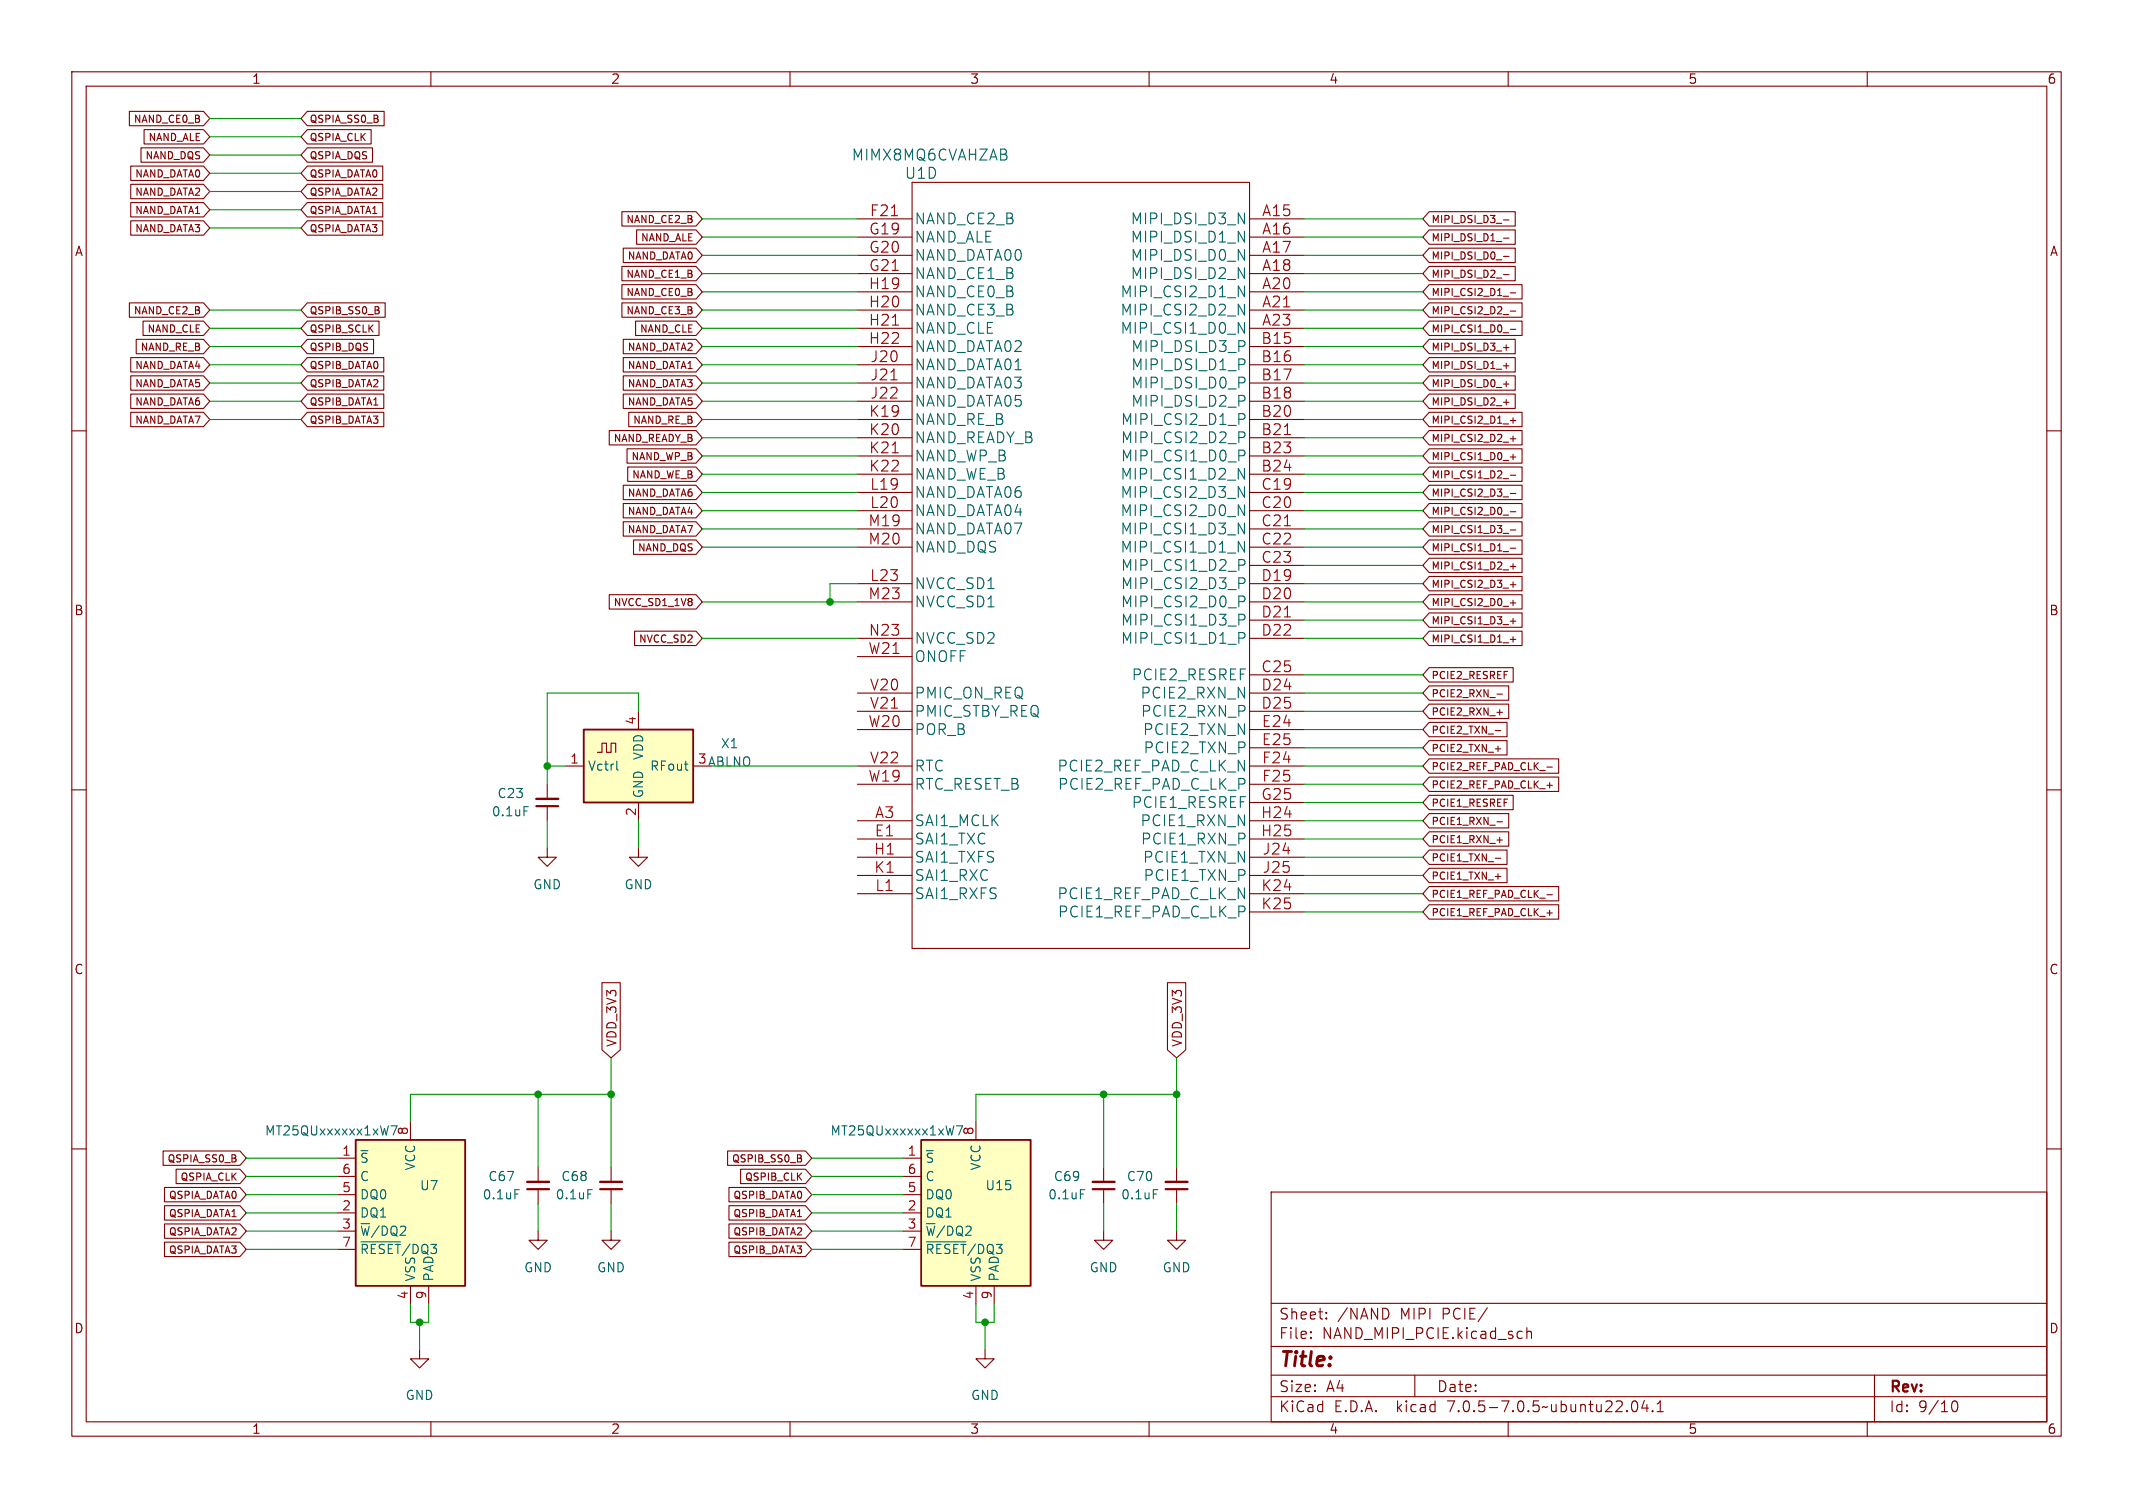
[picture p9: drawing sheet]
<svg xmlns="http://www.w3.org/2000/svg" width="297mm" height="210mm" viewBox="0 0 297 210" stroke-linecap="round" stroke-linejoin="round" font-family="sans-serif">
<g fill="none" stroke="#840000" stroke-width=".15">
<path d="M10 10h277v190h-277zM12 12h273v186h-273zM18 15.5h10.3l.9 1-.9 1h-10.3zM20.1 18h8.2l.9 1.1-.9 1h-8.2zM42.8 18h8.9v2.1h-8.9l-.9-1zM42.8 15.5h10.7v2h-10.7l-.9-1zM60 10v2M110 10v2M160 10v2M210 10v2M260 10v2M18.2 23.1h10.1l.9 1-.9 1h-10.1z"/>
<path d="M18.2 30.7h10.1l.9 1.1-.9 1h-10.1zM18.2 25.7h10.1l.9 1-.9 1h-10.1zM18.2 28.2h10.1l.9 1-.9 1h-10.1zM19.6 20.6h8.7l.9 1-.9 1h-8.7zM42.8 23.1h10.5v2h-10.5l-.9-1zM42.8 28.2h10.5v2h-10.5l-.9-1zM42.8 30.7h10.5v2.1h-10.5l-.9-1zM42.8 20.6h9.1v2h-9.1l-.9-1zM42.8 25.7h10.5v2h-10.5l-.9-1zM86.6 29.5h10.3l.9 1-.9 1h-10.3zM86.6 37.1h10.3l.9 1-.9 1h-10.3zM86.6 39.6h10.3l.9 1-.9 1h-10.3z"/>
<path d="M86.8 34.6h10.1l.9 1-.9 1h-10.1zM88.6 32h8.3l.9 1-.9 1h-8.3zM119.4 30.5h7.6M119.4 33h7.6M119.4 35.6h7.6M119.4 38.1h7.6M127 25.4h47v106.7h-47zM174 30.5h7.6M174 33h7.6M174 35.6h7.6M174 38.1h7.6M199 37.1h12v2h-12l-.9-1z"/>
<path d="M199 34.6h12v2h-12l-.9-1zM199 29.5h12v2h-12l-.9-1zM199 39.6h12.9v2h-12.9l-.9-1zM199 32h12v2h-12l-.9-1zM209.3 38.2h.8M209.3 35.7h.8M209.3 30.6h.8M209.3 33.2h.8M10 60h2M18 42.2h10.3l.9 1-.9 1h-10.3zM18.2 57.4h10.1l.9 1-.9 1h-10.1zM18.2 49.8h10.1l.9 1-.9 1h-10.1z"/>
<path d="M18.2 52.3h10.1l.9 1-.9 1h-10.1zM18.2 54.9h10.1l.9 1-.9 1h-10.1zM19 47.3h9.3l.9 1-.9 1h-9.3zM19.9 44.7h8.4l.9 1-.9 1h-8.4zM42.8 42.2h10.8v2h-10.8l-.9-1zM42.8 54.9h10.6v2h-10.6l-.9-1zM42.8 57.4h10.6v2h-10.6l-.9-1zM42.8 52.3h10.6v2h-10.6l-.9-1zM42.8 49.8h10.6v2h-10.6l-.9-1zM42.8 47.3h9.2v2h-9.2l-.9-1zM42.8 44.7h10v2h-10l-.9-1zM84.8 60h12.1l.9 1-.9 1h-12.1z"/>
<path d="M86.6 42.2h10.3l.9 1-.9 1h-10.3zM86.8 47.3h10.1l.9 1-.9 1h-10.1zM86.8 52.3h10.1l.9 1-.9 1h-10.1zM86.8 54.9h10.1l.9 1-.9 1h-10.1zM86.8 49.8h10.1l.9 1-.9 1h-10.1zM87.5 57.4h9.4l.9 1-.9 1h-9.4zM88.5 44.7h8.4l.9 1-.9 1h-8.4zM119.4 40.6h7.6M119.4 43.2h7.6M119.4 45.7h7.6M119.4 48.3h7.6M119.4 50.8h7.6"/>
<path d="M119.4 53.3h7.6M119.4 55.9h7.6M119.4 58.4h7.6M174 40.6h7.6M174 43.2h7.6M174 45.7h7.6M174 48.3h7.6M174 50.8h7.6M174 53.3h7.6M174 55.9h7.6M174 58.4h7.6M199 44.7h12.9v2h-12.9l-.9-1z"/>
<path d="M199 54.9h12v2h-12l-.9-1zM199 49.8h12v2h-12l-.9-1zM199 47.3h12v2h-12l-.9-1zM199 52.3h12v2h-12l-.9-1zM199 57.4h12.9v2h-12.9l-.9-1zM199 60h12.9v2h-12.9l-.9-1zM199 42.2h12.9v2h-12.9l-.9-1zM209.3 56h.8M209.3 50.9h.8M209.3 48.4h.8M209.3 53.5h.8M210.3 45.9h.8"/>
<path d="M210.3 58.6h.8M210.3 40.8h.8M210.3 43.3h.8M210.7 58.2v.7M285 60h2M86.8 70.1h10.1l.9 1-.9 1h-10.1zM86.8 67.6h10.1l.9 1-.9 1h-10.1zM86.8 72.7h10.1l.9 1-.9 1h-10.1zM87.3 62.5h9.6l.9 1-.9 1h-9.6zM87.4 65h9.5l.9 1-.9 1h-9.5zM88.2 75.2h8.7l.9 1-.9 1h-8.7zM119.4 61h7.6"/>
<path d="M119.4 63.5h7.6M119.4 66h7.6M119.4 68.6h7.6M119.4 71.1h7.6M119.4 73.7h7.6M119.4 76.2h7.6M174 61h7.6M174 63.5h7.6M174 66h7.6M174 68.6h7.6M174 71.1h7.6M174 73.7h7.6"/>
<path d="M174 76.2h7.6M174 78.7h7.6M199 70.1h12.9v2h-12.9l-.9-1zM199 72.7h12.9v2h-12.9l-.9-1zM199 75.2h12.9v2h-12.9l-.9-1zM199 77.7h12.9v2h-12.9l-.9-1zM199 67.6h12.9v2h-12.9l-.9-1zM199 65h12.9v2h-12.9l-.9-1zM199 62.5h12.9v2h-12.9l-.9-1zM210.3 71.3h.8M210.3 73.8h.8M210.3 76.3h.8"/>
<path d="M210.3 78.9h.8M210.3 68.7h.8M210.3 66.2h.8M210.3 63.6h.8M210.3 61.1h.8M210.7 60.7v.8M210.7 63.3v.7M210.7 78.5v.8M84.8 82.8h12.1l.9 1-.9 1h-12.1zM88.4 87.9h8.5l.9 1-.9 1h-8.5zM88.9 99.1v2.5M119.4 81.3h7.6"/>
<path d="M119.4 83.8h7.6M119.4 88.9h7.6M119.4 96.5h7.6M119.4 99.1h7.6M119.4 91.4h7.6M174 94h7.6M174 81.3h7.6M174 83.8h7.6M174 86.4h7.6M174 88.9h7.6M174 96.5h7.6M174 99.1h7.6"/>
<path d="M199 95.5h11.1v2h-11.1l-.9-1zM199 93h11.7v2h-11.7l-.9-1zM199 98.1h11.1v2h-11.1l-.9-1zM199 87.9h12.9v2h-12.9l-.9-1zM199 82.8h12.9v2h-12.9l-.9-1zM199 80.3h12.9v2h-12.9l-.9-1zM199 85.4h12.9v2h-12.9l-.9-1zM208.4 96.7h.8M208.4 99.2h.8M210.3 89h.8M210.3 84h.8M210.3 81.4h.8"/>
<path d="M210.3 86.5h.8M210.7 81v.8M210.7 83.6v.7M210.7 86.1v.8M210.7 88.7v.7M10 110h2M76.2 118.1v1.3h1.3l-1.3 1.3-1.3-1.3h1.3M76.2 109.2v2.1M76.2 112.3v2M78.7 106.7h2.6M83.2 104.8h.6v-1.3h.7v1.3h.6v-1.3h.6v1.3M88.9 118.1v1.3h1.3l-1.3 1.3-1.3-1.3h1.3"/>
<path d="M88.9 111.8v2.5M96.5 106.7h2.6M119.4 114.3h7.6M119.4 116.8h7.6M119.4 101.6h7.6M119.4 106.7h7.6M119.4 109.2h7.6M119.4 119.4h7.6M174 114.3h7.6M174 116.8h7.6M174 101.6h7.6M174 104.1h7.6"/>
<path d="M174 106.7h7.6M174 109.2h7.6M174 111.8h7.6M174 119.4h7.6M199 103.1h10.8v2h-10.8l-.9-1zM199 108.2h18v2h-18l-.9-1zM199 100.6h10.8v2h-10.8l-.9-1zM199 105.7h18v2h-18l-.9-1zM199 118.4h10.8v2h-10.8l-.9-1zM199 115.8h11.1v2h-11.1l-.9-1zM199 110.8h11.7v2h-11.7l-.9-1zM199 113.3h11.1v2h-11.1l-.9-1z"/>
<path d="M208.2 104.3h.8M208.2 101.7h.8M208.2 119.5h.8M208.4 117h.8M208.4 114.4h.8M215.4 109.4h.8M215.4 106.8h.8M285 110h2M83.8 136.9h2.6v9.3l-1.3 1.1-1.3-1.1zM119.4 121.9h7.6M119.4 124.5h7.6M162.6 136.9h2.5v9.3l-1.3 1.1-1.2-1.1z"/>
<path d="M174 121.9h7.6M174 124.5h7.6M174 127h7.6M199 120.9h10.8v2h-10.8l-.9-1zM199 126h18v2h-18l-.9-1zM199 123.5h18v2h-18l-.9-1zM208.2 122.1h.8M215.4 127.1h.8M215.4 124.6h.8M10 160h2M57.1 156.2v2.6M135.9 156.2v2.6"/>
<path d="M285 160h2M22.7 160.3h10.7l.9 1-.9 1h-10.7zM22.9 167.9h10.5l.9 1-.9 1h-10.5zM22.9 165.4h10.5l.9 1-.9 1h-10.5zM22.9 170.4h10.5l.9 1.1-.9 1h-10.5zM22.9 173h10.5l.9 1-.9 1h-10.5zM24.5 162.8h8.9l.9 1-.9 1h-8.9zM47 161.3h2.5M47 168.9h2.5M47 171.5h2.5M47 166.4h2.5M47 163.8h2.5"/>
<path d="M47 174h2.5M57.1 179.1v2.5M59.7 179.1v2.5M74.9 171.5v1.2h1.3l-1.3 1.3-1.2-1.3h1.2M74.9 162.6v2M74.9 165.6v2M85.1 171.5v1.2h1.3l-1.3 1.3-1.3-1.3h1.3M85.1 162.6v2M85.1 165.6v2M101.3 160.3h10.9l.8 1-.8 1h-10.9zM101.5 170.4h10.7l.8 1.1-.8 1h-10.7zM101.5 165.4h10.7l.8 1-.8 1h-10.7z"/>
<path d="M101.5 173h10.7l.8 1-.8 1h-10.7zM101.5 167.9h10.7l.8 1-.8 1h-10.7zM103.1 162.8h9.1l.8 1-.8 1h-9.1zM125.7 161.3h2.6M125.7 168.9h2.6M125.7 171.5h2.6M125.7 166.4h2.6M125.7 163.8h2.6M125.7 174h2.6M135.9 179.1v2.5M138.4 179.1v2.5M153.7 171.5v1.2h1.2l-1.2 1.3-1.3-1.3h1.3"/>
<path d="M153.7 162.6v2M153.7 165.6v2M163.8 171.5v1.2h1.3l-1.3 1.3-1.2-1.3h1.2M163.8 162.6v2M163.8 165.6v2M177 166h108v32h-108zM58.4 188v1.2h1.3l-1.3 1.3-1.3-1.3h1.3M60 198v2M110 198v2M137.2 188v1.2h1.2l-1.2 1.3-1.3-1.3h1.3M160 198v2M177 194.5h108"/>
<path d="M177 191.5h108M177 187.5h108M177 181.5h108M182.5 186.3h.1l-.1 .1M182.5 186.3v.1M182.5 185.5v.1M182.5 185.5h.1l-.1 .1M184.7 183.6v.1M184.7 183.6h-.1l.1 .1M184.7 182.8v.1M184.7 182.8h-.1l.1 .1M193.2 182.4a1.04 1.04 0 0 1 0 1.1"/>
<path d="M197 191.5v3M207.1 182.1l-1.3 2M210 198v2M211.8 185.4l.2 .1M212 186.3l-.2 .1M212.6 184.9v1.5M212.6 185.5a.37 .37 0 0 1 .6 .1v.8M226.5 196.5h.1l-.1 .1M226.5 196.5v.1M227.3 195.2a.36 .36 0 0 1 .4-.1 .36 .36 0 0 1 .3 .3 .77 .77 0 0 1-.5 1.2 .91 .91 0 0 1-.2-1.4zM229 195l-.4 1.1h.9M229.3 195.6v1"/>
<path d="M230.1 196.5h.1l-.1 .1M230.1 196.5h-.1l.1 .1M230.1 196.5v.1M230.7 196.6h.9M230.7 195.5l.5-.4v1.5M260 198v2M261 191.5v6.5M272 195.2a.36 .36 0 0 1 .5 .2 .77 .77 0 0 1-.4 1.2 .99 .99 0 0 1-.1-1.4z"/>
</g>
<path d="M74.7 111.3h3M73.4 164.6h3.1M83.6 164.6h3M152.1 164.6h3.1M162.3 164.6h3.1" fill="none" stroke="#840000" stroke-width=".33"/>
<path d="M74.7 112.3h3M73.4 165.6h3.1M83.6 165.6h3M152.1 165.6h3.1M162.3 165.6h3.1" fill="none" stroke="#840000" stroke-width=".3"/>
<g fill="none" stroke="#006464" stroke-width=".15">
<path d="M172.4 39.8l.9 1.5v-1.5M172.4 42.4l.9 1.5v-1.5M172.4 44.9l.9 1.5v-1.5M173.3 57.7a.41 .41 0 0 1-.1 .6M172.4 65.2l.9 1.5v-1.5M172.4 67.8l.9 1.5v-1.5M172.4 70.3l.9 1.5v-1.5M172.4 72.8l.9 1.5v-1.5M172.4 75.4l.9 1.5v-1.5M173.2 60.2a.41 .41 0 0 1 0 .7M173.2 62.8a.41 .41 0 0 1 0 .6M173.2 78a.41 .41 0 0 1 0 .6"/>
<path d="M173.2 80.5a.41 .41 0 0 1 0 .7M173.2 83.1a.41 .41 0 0 1 0 .6M173.2 85.6a.41 .41 0 0 1 0 .7M173.2 88.2a.41 .41 0 0 1 0 .6M73 112.3h.6M85.9 106v1.1l.2 .2M54.4 156.8h.9l-.6 1.3M133.2 156.8h.8l-.5 1.3M50.3 172.9h5.5M71.7 165.7h.6M81.9 165.7h.6M129 172.9h5.5"/>
<path d="M150.4 165.7h.6M160.6 165.7h.6"/>
</g>
<g fill="#ffffc2" stroke="#ffffc2" stroke-width=".14">
<path d="M49.5 158.8h15.3v20.3h-15.3z"/>
<path d="M128.3 158.8h15.2v20.3h-15.2z"/>
<path d="M81.3 101.6h15.2v10.2h-15.2z"/>
</g>
<path d="M81.3 101.6h15.2v10.2h-15.2zM49.5 158.8h15.3v20.3h-15.3zM128.3 158.8h15.2v20.3h-15.2z" fill="none" stroke="#840000" stroke-width=".25"/>
<path d="M124 52.9h.9M124.3 45.3h.8M124.2 63.1h.9M178.8 60.5h.9" fill="none" stroke="#a90000" stroke-width=".15"/>
<g fill="none" stroke="#009600" stroke-width=".15">
<path d="M29.2 19.1h12.7M29.2 16.5h12.7M29.2 29.2h12.7M29.2 26.7h12.7M29.2 24.1h12.7M29.2 31.8h12.7M29.2 21.6h12.7M97.8 33h21.6M97.8 35.6h21.6M97.8 38.1h21.6M97.8 30.5h21.6M181.6 33h16.5"/>
<path d="M181.6 35.6h16.5M181.6 38.1h16.5M181.6 30.5h16.5M29.2 55.9h12.7M29.2 58.4h12.7M29.2 53.3h12.7M29.2 50.8h12.7M29.2 45.7h12.7M29.2 43.2h12.7M29.2 48.3h12.7M97.8 55.9h21.6M97.8 58.4h21.6"/>
<path d="M97.8 53.3h21.6M97.8 50.8h21.6M97.8 45.7h21.6M97.8 43.2h21.6M97.8 48.3h21.6M97.8 40.6h21.6M181.6 55.9h16.5M181.6 58.4h16.5M181.6 53.3h16.5M181.6 50.8h16.5M181.6 45.7h16.5M181.6 43.2h16.5"/>
<path d="M181.6 48.3h16.5M181.6 40.6h16.5M97.8 76.2h21.6M97.8 61h21.6M97.8 73.7h21.6M97.8 71.1h21.6M97.8 68.6h21.6M97.8 63.5h21.6M97.8 66h21.6M181.6 78.7h16.5M181.6 76.2h16.5M181.6 61h16.5"/>
<path d="M181.6 73.7h16.5M181.6 71.1h16.5M181.6 68.6h16.5M181.6 63.5h16.5M181.6 66h16.5M88.9 99.1v-2.6h-12.7v12.7M97.8 88.9h21.6M97.8 83.8h21.6M119.4 81.3h-3.8v2.5M181.6 99.1h16.5M181.6 86.4h16.5M181.6 94h16.5"/>
<path d="M181.6 81.3h16.5M181.6 88.9h16.5M181.6 83.8h16.5M181.6 96.5h16.5M76.2 106.7h2.5M76.2 114.3v3.8M88.9 114.3v3.8M99.1 106.7h20.3M181.6 109.2h16.5M181.6 114.3h16.5M181.6 106.7h16.5M181.6 104.1h16.5"/>
<path d="M181.6 101.6h16.5M181.6 116.8h16.5M181.6 111.8h16.5M181.6 119.4h16.5M181.6 124.5h16.5M181.6 127h16.5M181.6 121.9h16.5M74.9 152.4v10.2M85.1 152.4h-28v3.8M85.1 147.3v15.3M153.7 152.4v10.2M163.8 152.4h-27.9v3.8"/>
<path d="M163.8 147.3v15.3M34.3 161.3h12.7M34.3 163.8h12.7M34.3 171.5h12.7M34.3 174h12.7M34.3 168.9h12.7M34.3 166.4h12.7M74.9 167.6v3.9M85.1 167.6v3.9M113 161.3h12.7M113 163.8h12.7M113 171.5h12.7"/>
<path d="M113 174h12.7M113 168.9h12.7M113 166.4h12.7M153.7 167.6v3.9M163.8 167.6v3.9M57.1 181.6v2.6h2.6v-2.6M58.4 184.2v3.8M135.9 181.6v2.6h2.5v-2.6M137.2 184.2v3.8"/>
</g>
<g fill="#009600" stroke="#009600" stroke-width=".15">
<circle cx="76.2" cy="106.7" r=".46"/>
<circle cx="115.6" cy="83.8" r=".46"/>
<circle cx="85.1" cy="152.4" r=".46"/>
<circle cx="137.2" cy="184.2" r=".46"/>
<circle cx="153.7" cy="152.4" r=".46"/>
<circle cx="163.8" cy="152.4" r=".46"/>
<circle cx="74.9" cy="152.4" r=".46"/>
<circle cx="58.4" cy="184.2" r=".46"/>
</g>
<text font-size="2.8" fill="#840000" x="178" y="190.8">Title:</text>
<g font-size="2.1" fill="#006464">
<text x="118.5" y="22.5">MIMX8MQ6CVAHZAB</text>
<text x="125.9" y="25.1">U1D</text>
<text x="127.3" y="31.4">NAND_CE2_B</text>
<text x="127.3" y="34">NAND_ALE</text>
<text x="157.5" y="31.4">MIPI_DSI_D3_N</text>
<text x="157.5" y="34">MIPI_DSI_D1_N</text>
<text x="127.3" y="36.5">NAND_DATA00</text>
<text x="127.3" y="39">NAND_CE1_B</text>
<text x="127.3" y="41.6">NAND_CE0_B</text>
<text x="156" y="41.6">MIPI_CSI2_D1_N</text>
<text x="157.5" y="36.5">MIPI_DSI_D0_N</text>
<text x="157.5" y="39">MIPI_DSI_D2_N</text>
<text x="127.3" y="44.1">NAND_CE3_B</text>
<text x="127.3" y="46.7">NAND_CLE</text>
<text x="156" y="44.1">MIPI_CSI2_D2_N</text>
<text x="156" y="46.7">MIPI_CSI1_D0_N</text>
<text x="127.3" y="49.2">NAND_DATA02</text>
<text x="127.3" y="51.7">NAND_DATA01</text>
<text x="157.5" y="49.2">MIPI_DSI_D3_P</text>
<text x="157.5" y="51.7">MIPI_DSI_D1_P</text>
<text x="127.3" y="54.3">NAND_DATA03</text>
<text x="127.3" y="56.8">NAND_DATA05</text>
<text x="127.3" y="59.4">NAND_RE_B</text>
<text x="156.1" y="59.4">MIPI_CSI2_D1_P</text>
<text x="157.5" y="54.3">MIPI_DSI_D0_P</text>
<text x="157.5" y="56.8">MIPI_DSI_D2_P</text>
<text x="127.3" y="61.9">NAND_READY_B</text>
<text x="127.3" y="64.4">NAND_WP_B</text>
<text x="156.1" y="61.9">MIPI_CSI2_D2_P</text>
<text x="156.1" y="64.4">MIPI_CSI1_D0_P</text>
<text x="127.3" y="67">NAND_WE_B</text>
<text x="127.3" y="69.5">NAND_DATA06</text>
<text x="156" y="67">MIPI_CSI1_D2_N</text>
<text x="156" y="69.5">MIPI_CSI2_D3_N</text>
<text x="127.3" y="72.1">NAND_DATA04</text>
<text x="127.3" y="74.6">NAND_DATA07</text>
<text x="127.3" y="77.1">NAND_DQS</text>
<text x="156" y="72.1">MIPI_CSI2_D0_N</text>
<text x="156" y="74.6">MIPI_CSI1_D3_N</text>
<text x="156" y="77.1">MIPI_CSI1_D1_N</text>
<text x="127.3" y="82.2">NVCC_SD1</text>
<text x="156.1" y="79.7">MIPI_CSI1_D2_P</text>
<text x="156.1" y="82.2">MIPI_CSI2_D3_P</text>
<text x="127.3" y="84.8">NVCC_SD1</text>
<text x="127.3" y="89.8">NVCC_SD2</text>
<text x="156.1" y="84.8">MIPI_CSI2_D0_P</text>
<text x="156.1" y="87.3">MIPI_CSI1_D3_P</text>
<text x="156.1" y="89.8">MIPI_CSI1_D1_P</text>
<text x="127.3" y="92.4">ONOFF</text>
<text x="157.6" y="94.9">PCIE2_RESREF</text>
<text x="127.3" y="97.5">PMIC_ON_REQ</text>
<text x="127.3" y="100">PMIC_STBY_REQ</text>
<text x="158.8" y="97.5">PCIE2_RXN_N</text>
<text x="158.9" y="100">PCIE2_RXN_P</text>
<text x="127.3" y="107.6">RTC</text>
<text x="127.3" y="102.5">POR_B</text>
<text x="147.3" y="107.6">PCIE2_REF_PAD_C_LK_N</text>
<text x="159.2" y="102.5">PCIE2_TXN_N</text>
<text x="159.2" y="105.1">PCIE2_TXN_P</text>
<text x="127.3" y="110.2">RTC_RESET_B</text>
<text x="147.3" y="110.2">PCIE2_REF_PAD_C_LK_P</text>
<text x="157.6" y="112.7">PCIE1_RESREF</text>
<text x="127.3" y="115.2">SAI1_MCLK</text>
<text x="127.3" y="117.8">SAI1_TXC</text>
<text x="158.8" y="115.2">PCIE1_RXN_N</text>
<text x="158.9" y="117.8">PCIE1_RXN_P</text>
<text x="127.3" y="120.3">SAI1_TXFS</text>
<text x="127.3" y="122.9">SAI1_RXC</text>
<text x="127.3" y="125.4">SAI1_RXFS</text>
<text x="147.3" y="125.4">PCIE1_REF_PAD_C_LK_N</text>
<text x="159.2" y="120.3">PCIE1_TXN_N</text>
<text x="159.2" y="122.9">PCIE1_TXN_P</text>
<text x="147.3" y="127.9">PCIE1_REF_PAD_C_LK_P</text>
</g>
<g font-size="2.1" fill="#a90000">
<text x="121" y="32.8">G19</text>
<text x="121" y="35.3">G20</text>
<text x="121.1" y="30.2">F21</text>
<text x="175.7" y="30.2">A15</text>
<text x="175.7" y="32.8">A16</text>
<text x="175.7" y="35.3">A17</text>
<text x="120.9" y="40.4">H19</text>
<text x="121" y="37.8">G21</text>
<text x="175.7" y="37.8">A18</text>
<text x="175.7" y="40.4">A20</text>
<text x="120.9" y="42.9">H20</text>
<text x="120.9" y="45.5">H21</text>
<text x="175.7" y="42.9">A21</text>
<text x="175.7" y="45.5">A23</text>
<text x="120.9" y="48">H22</text>
<text x="121.2" y="50.5">J20</text>
<text x="121.2" y="53.1">J21</text>
<text x="175.6" y="48">B15</text>
<text x="175.6" y="50.5">B16</text>
<text x="175.6" y="53.1">B17</text>
<text x="121" y="58.2">K19</text>
<text x="121.2" y="55.6">J22</text>
<text x="175.6" y="55.6">B18</text>
<text x="175.6" y="58.2">B20</text>
<text x="121" y="60.7">K20</text>
<text x="121" y="63.2">K21</text>
<text x="121" y="65.8">K22</text>
<text x="175.6" y="60.7">B21</text>
<text x="175.6" y="63.2">B23</text>
<text x="175.6" y="65.8">B24</text>
<text x="121.1" y="68.3">L19</text>
<text x="121.1" y="70.9">L20</text>
<text x="175.6" y="68.3">C19</text>
<text x="175.6" y="70.9">C20</text>
<text x="120.9" y="73.4">M19</text>
<text x="120.9" y="75.9">M20</text>
<text x="175.6" y="73.4">C21</text>
<text x="175.6" y="75.9">C22</text>
<text x="120.9" y="83.6">M23</text>
<text x="121.1" y="81">L23</text>
<text x="175.6" y="78.5">C23</text>
<text x="175.6" y="81">D19</text>
<text x="175.6" y="83.6">D20</text>
<text x="120.9" y="88.6">N23</text>
<text x="175.6" y="86.1">D21</text>
<text x="175.6" y="88.6">D22</text>
<text x="120.9" y="91.2">W21</text>
<text x="175.6" y="93.7">C25</text>
<text x="120.9" y="101.3">W20</text>
<text x="121.1" y="96.3">V20</text>
<text x="121.1" y="98.8">V21</text>
<text x="175.6" y="96.3">D24</text>
<text x="175.6" y="98.8">D25</text>
<text x="175.7" y="101.3">E24</text>
<text x="121.1" y="106.4">V22</text>
<text x="175.7" y="103.9">E25</text>
<text x="175.7" y="106.4">F24</text>
<text x="120.9" y="109">W19</text>
<text x="175.6" y="111.5">G25</text>
<text x="175.7" y="109">F25</text>
<text x="121.7" y="119.1">H1</text>
<text x="121.8" y="116.6">E1</text>
<text x="121.8" y="114">A3</text>
<text x="175.5" y="114">H24</text>
<text x="175.5" y="116.6">H25</text>
<text x="175.8" y="119.1">J24</text>
<text x="121.7" y="121.7">K1</text>
<text x="121.8" y="124.2">L1</text>
<text x="175.6" y="124.2">K24</text>
<text x="175.8" y="121.7">J25</text>
<text x="175.6" y="126.7">K25</text>
</g>
<g font-size="2.1" fill="#840000">
<text x="178" y="183.9">Sheet:</text>
<text x="186.2" y="183.9">/NAND</text>
<text x="194.9" y="183.9">MIPI</text>
<text x="200.7" y="183.9">PCIE/</text>
<text x="178" y="186.6">File:</text>
<text x="184" y="186.6">NAND_MIPI_PCIE.kicad_sch</text>
<text x="178" y="196.8">KiCad</text>
<text x="178" y="194">Size:</text>
<text x="184.6" y="194">A4</text>
<text x="185.7" y="196.8">E.D.A.</text>
<text x="194.4" y="196.8">kicad</text>
<text x="200" y="194">Date:</text>
<text x="201.5" y="196.8">7.0.5-7.0.5~ubuntu22.04.1</text>
<text x="263" y="194.2">Rev:</text>
<text x="263" y="196.8">Id:</text>
<text x="267" y="196.8">9/10</text>
</g>
<g font-size="1.8" fill="#840000">
<text x="35" y="11.8">1</text>
<text x="85" y="11.8">2</text>
<text x="135" y="11.8">3</text>
<text x="185" y="11.8">4</text>
<text x="235" y="11.8">5</text>
<text x="285" y="11.8">6</text>
<text x="10.4" y="35.8">A</text>
<text x="285.4" y="35.8">A</text>
<text x="10.3" y="85.8">B</text>
<text x="285.3" y="85.8">B</text>
<text x="10.3" y="135.8">C</text>
<text x="285.3" y="135.8">C</text>
<text x="86" y="145.9" transform="rotate(-90 86 145.9)">VDD_3V3</text>
<text x="164.7" y="145.9" transform="rotate(-90 164.7 145.9)">VDD_3V3</text>
<text x="10.3" y="185.8">D</text>
<text x="285.3" y="185.8">D</text>
<text x="35" y="199.8">1</text>
<text x="85" y="199.8">2</text>
<text x="135" y="199.8">3</text>
<text x="185" y="199.8">4</text>
<text x="235" y="199.8">5</text>
<text x="285" y="199.8">6</text>
</g>
<g font-size="1.8" fill="#a90000">
<text x="88.6" y="101" transform="rotate(-90 88.6 101)">4</text>
<text x="79.3" y="106.4">1</text>
<text x="97.1" y="106.4">3</text>
<text x="88.6" y="113.7" transform="rotate(-90 88.6 113.7)">2</text>
<text x="47.6" y="161">1</text>
<text x="56.9" y="158.1" transform="rotate(-90 56.9 158.1)">8</text>
<text x="126.3" y="161">1</text>
<text x="135.6" y="158.1" transform="rotate(-90 135.6 158.1)">8</text>
<text x="47.6" y="166.1">5</text>
<text x="47.6" y="163.6">6</text>
<text x="126.3" y="166.1">5</text>
<text x="126.3" y="163.6">6</text>
<text x="47.6" y="168.7">2</text>
<text x="47.6" y="171.2">3</text>
<text x="47.6" y="173.7">7</text>
<text x="126.3" y="168.7">2</text>
<text x="126.3" y="171.2">3</text>
<text x="126.3" y="173.7">7</text>
<text x="56.9" y="181" transform="rotate(-90 56.9 181)">4</text>
<text x="59.4" y="181" transform="rotate(-90 59.4 181)">9</text>
<text x="135.6" y="181" transform="rotate(-90 135.6 181)">4</text>
<text x="138.2" y="181" transform="rotate(-90 138.2 181)">9</text>
</g>
<g font-size="1.8" fill="#006464">
<text x="81.8" y="107.5">Vctrl</text>
<text x="89.7" y="105.9" transform="rotate(-90 89.7 105.9)">VDD</text>
<text x="90.5" y="107.5">RFout</text>
<text x="98.5" y="106.9">ABLNO</text>
<text x="100.3" y="104.4">X1</text>
<text x="68.4" y="113.9">0.1uF</text>
<text x="69.2" y="111.3">C23</text>
<text x="89.7" y="111.3" transform="rotate(-90 89.7 111.3)">GND</text>
<text x="74.2" y="124">GND</text>
<text x="86.9" y="124">GND</text>
<text x="36.8" y="158.3">MT25QUxxxxxx1xW7</text>
<text x="115.6" y="158.3">MT25QUxxxxxx1xW7</text>
<text x="50" y="162.1">~{S}</text>
<text x="50" y="167.2">DQ0</text>
<text x="50" y="164.7">C</text>
<text x="58" y="163" transform="rotate(-90 58 163)">VCC</text>
<text x="58.4" y="165.9">U7</text>
<text x="67.2" y="167.2">0.1uF</text>
<text x="67.9" y="164.7">C67</text>
<text x="77.3" y="167.2">0.1uF</text>
<text x="78.1" y="164.7">C68</text>
<text x="128.8" y="162.1">~{S}</text>
<text x="128.8" y="167.2">DQ0</text>
<text x="128.8" y="164.7">C</text>
<text x="136.7" y="163" transform="rotate(-90 136.7 163)">VCC</text>
<text x="137.2" y="165.9">U15</text>
<text x="145.9" y="167.2">0.1uF</text>
<text x="146.7" y="164.7">C69</text>
<text x="156.1" y="167.2">0.1uF</text>
<text x="156.8" y="164.7">C70</text>
<text x="50" y="169.7">DQ1</text>
<text x="50" y="172.3">~{W}/DQ2</text>
<text x="128.8" y="169.7">DQ1</text>
<text x="128.8" y="172.3">~{W}/DQ2</text>
<text x="50" y="174.8">~{RESET}/DQ3</text>
<text x="58" y="178.6" transform="rotate(-90 58 178.6)">VSS</text>
<text x="60.5" y="178.6" transform="rotate(-90 60.5 178.6)">PAD</text>
<text x="72.9" y="177.4">GND</text>
<text x="83.1" y="177.4">GND</text>
<text x="128.8" y="174.8">~{RESET}/DQ3</text>
<text x="136.7" y="178.6" transform="rotate(-90 136.7 178.6)">VSS</text>
<text x="139.3" y="178.6" transform="rotate(-90 139.3 178.6)">PAD</text>
<text x="151.7" y="177.4">GND</text>
<text x="161.8" y="177.4">GND</text>
<text x="56.4" y="195.1">GND</text>
<text x="135.2" y="195.1">GND</text>
</g>
<g font-size="1.4" fill="#840000">
<text x="18.6" y="17.3">NAND_CE0_B</text>
<text x="43" y="17.3">QSPIA_SS0_B</text>
<text x="20.2" y="22.4">NAND_DQS</text>
<text x="20.6" y="19.8">NAND_ALE</text>
<text x="43" y="19.8">QSPIA_CLK</text>
<text x="43" y="22.4">QSPIA_DQS</text>
<text x="18.8" y="24.9">NAND_DATA0</text>
<text x="18.8" y="27.4">NAND_DATA2</text>
<text x="18.8" y="30">NAND_DATA1</text>
<text x="43" y="24.9">QSPIA_DATA0</text>
<text x="43" y="30">QSPIA_DATA1</text>
<text x="43" y="27.4">QSPIA_DATA2</text>
<text x="18.8" y="32.5">NAND_DATA3</text>
<text x="43" y="32.5">QSPIA_DATA3</text>
<text x="87.2" y="31.2">NAND_CE2_B</text>
<text x="89.2" y="33.8">NAND_ALE</text>
<text x="199.2" y="31.2">MIPI_DSI_D3_-</text>
<text x="199.2" y="33.8">MIPI_DSI_D1_-</text>
<text x="87.2" y="38.9">NAND_CE1_B</text>
<text x="87.2" y="41.4">NAND_CE0_B</text>
<text x="87.3" y="36.3">NAND_DATA0</text>
<text x="199.2" y="38.9">MIPI_DSI_D2_-</text>
<text x="199.2" y="36.3">MIPI_DSI_D0_-</text>
<text x="199.2" y="41.4">MIPI_CSI2_D1_-</text>
<text x="18.6" y="43.9">NAND_CE2_B</text>
<text x="20.5" y="46.5">NAND_CLE</text>
<text x="43" y="43.9">QSPIB_SS0_B</text>
<text x="43" y="46.5">QSPIB_SCLK</text>
<text x="87.2" y="43.9">NAND_CE3_B</text>
<text x="89.1" y="46.5">NAND_CLE</text>
<text x="199.2" y="46.5">MIPI_CSI1_D0_-</text>
<text x="199.2" y="43.9">MIPI_CSI2_D2_-</text>
<text x="18.8" y="51.6">NAND_DATA4</text>
<text x="19.5" y="49">NAND_RE_B</text>
<text x="43" y="51.6">QSPIB_DATA0</text>
<text x="43" y="49">QSPIB_DQS</text>
<text x="87.3" y="49">NAND_DATA2</text>
<text x="87.3" y="51.6">NAND_DATA1</text>
<text x="199.2" y="51.6">MIPI_DSI_D1_+</text>
<text x="199.2" y="49">MIPI_DSI_D3_+</text>
<text x="18.8" y="59.2">NAND_DATA7</text>
<text x="18.8" y="54.1">NAND_DATA5</text>
<text x="18.8" y="56.6">NAND_DATA6</text>
<text x="43" y="56.6">QSPIB_DATA1</text>
<text x="43" y="59.2">QSPIB_DATA3</text>
<text x="43" y="54.1">QSPIB_DATA2</text>
<text x="87.3" y="54.1">NAND_DATA3</text>
<text x="87.3" y="56.6">NAND_DATA5</text>
<text x="88.1" y="59.2">NAND_RE_B</text>
<text x="199.2" y="56.6">MIPI_DSI_D2_+</text>
<text x="199.2" y="54.1">MIPI_DSI_D0_+</text>
<text x="199.2" y="59.2">MIPI_CSI2_D1_+</text>
<text x="85.4" y="61.7">NAND_READY_B</text>
<text x="87.9" y="64.3">NAND_WP_B</text>
<text x="199.2" y="64.3">MIPI_CSI1_D0_+</text>
<text x="199.2" y="61.7">MIPI_CSI2_D2_+</text>
<text x="87.3" y="71.9">NAND_DATA4</text>
<text x="87.3" y="69.3">NAND_DATA6</text>
<text x="88" y="66.8">NAND_WE_B</text>
<text x="199.2" y="71.9">MIPI_CSI2_D0_-</text>
<text x="199.2" y="69.3">MIPI_CSI2_D3_-</text>
<text x="199.2" y="66.8">MIPI_CSI1_D2_-</text>
<text x="87.3" y="74.4">NAND_DATA7</text>
<text x="88.8" y="77">NAND_DQS</text>
<text x="199.2" y="74.4">MIPI_CSI1_D3_-</text>
<text x="199.2" y="77">MIPI_CSI1_D1_-</text>
<text x="199.2" y="82">MIPI_CSI2_D3_+</text>
<text x="199.2" y="79.5">MIPI_CSI1_D2_+</text>
<text x="85.4" y="84.6">NVCC_SD1_1V8</text>
<text x="88.9" y="89.7">NVCC_SD2</text>
<text x="199.2" y="89.7">MIPI_CSI1_D1_+</text>
<text x="199.2" y="84.6">MIPI_CSI2_D0_+</text>
<text x="199.2" y="87.1">MIPI_CSI1_D3_+</text>
<text x="199.2" y="94.7">PCIE2_RESREF</text>
<text x="199.2" y="97.3">PCIE2_RXN_-</text>
<text x="199.2" y="99.8">PCIE2_RXN_+</text>
<text x="199.2" y="104.9">PCIE2_TXN_+</text>
<text x="199.2" y="102.4">PCIE2_TXN_-</text>
<text x="199.2" y="107.4">PCIE2_REF_PAD_CLK_-</text>
<text x="199.2" y="110">PCIE2_REF_PAD_CLK_+</text>
<text x="199.2" y="112.5">PCIE1_RESREF</text>
<text x="199.2" y="117.6">PCIE1_RXN_+</text>
<text x="199.2" y="115.1">PCIE1_RXN_-</text>
<text x="199.2" y="120.1">PCIE1_TXN_-</text>
<text x="199.2" y="122.7">PCIE1_TXN_+</text>
<text x="199.2" y="125.2">PCIE1_REF_PAD_CLK_-</text>
<text x="199.2" y="127.8">PCIE1_REF_PAD_CLK_+</text>
<text x="23.3" y="162.1">QSPIA_SS0_B</text>
<text x="23.5" y="167.1">QSPIA_DATA0</text>
<text x="25.1" y="164.6">QSPIA_CLK</text>
<text x="101.9" y="162.1">QSPIB_SS0_B</text>
<text x="102.1" y="167.1">QSPIB_DATA0</text>
<text x="103.7" y="164.6">QSPIB_CLK</text>
<text x="23.5" y="169.7">QSPIA_DATA1</text>
<text x="23.5" y="172.2">QSPIA_DATA2</text>
<text x="102.1" y="172.2">QSPIB_DATA2</text>
<text x="102.1" y="169.7">QSPIB_DATA1</text>
<text x="23.5" y="174.8">QSPIA_DATA3</text>
<text x="102.1" y="174.8">QSPIB_DATA3</text>
</g>
</svg>
